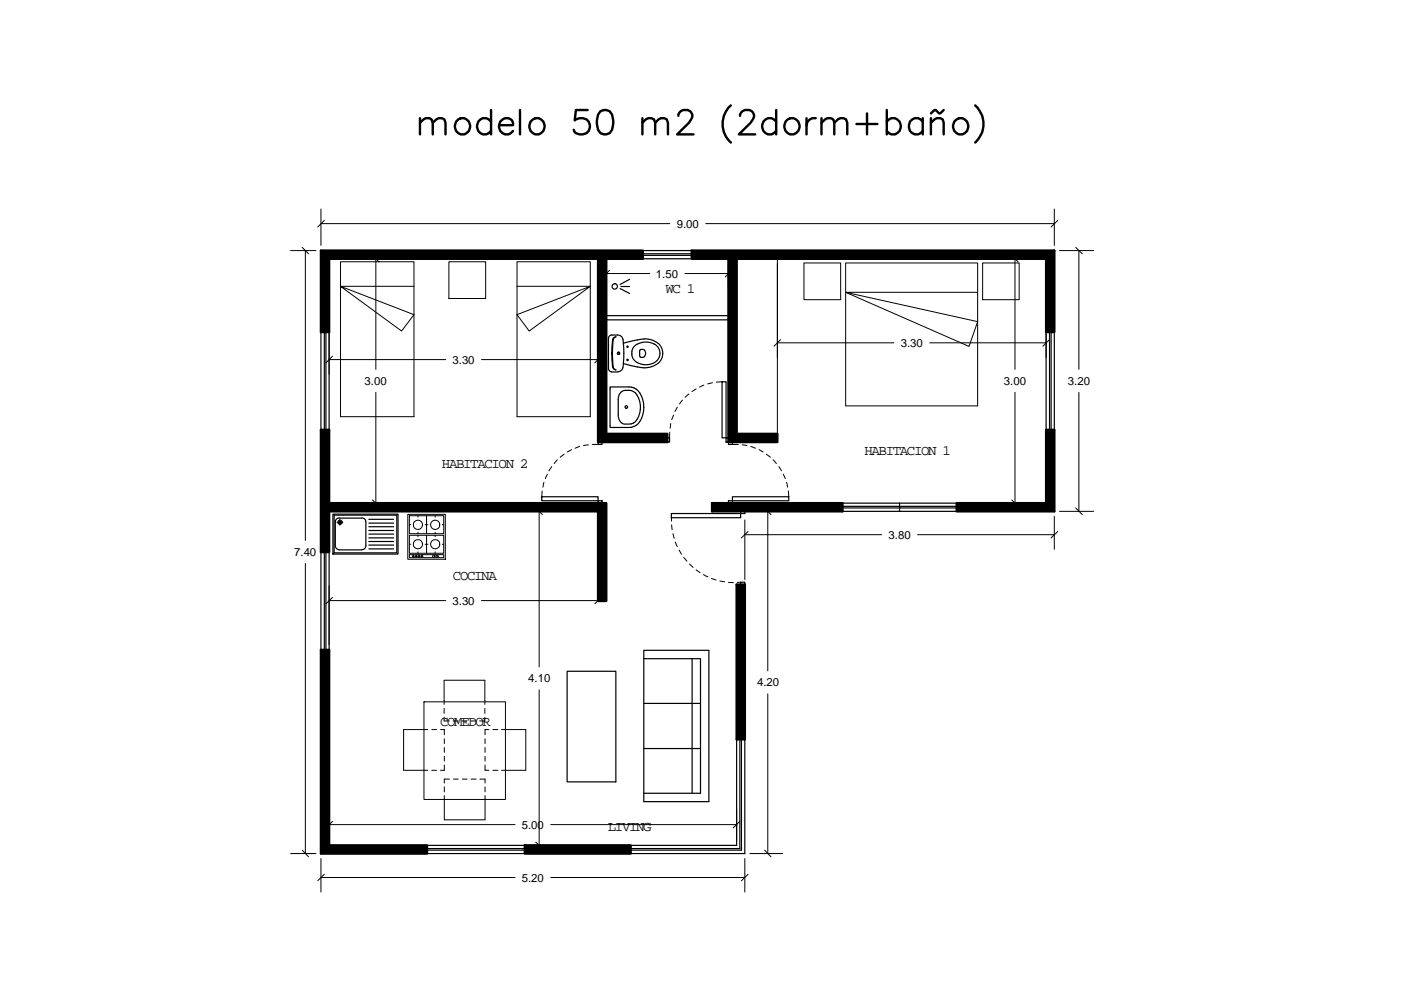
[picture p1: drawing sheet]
<svg xmlns="http://www.w3.org/2000/svg" width="297mm" height="210mm" viewBox="0 0 297 210" stroke-linecap="round" stroke-linejoin="round" font-family="sans-serif">
<!-- layer: 0.05 -->
<g fill="#000" stroke="#000" stroke-width=".21">
<path d="M68 53.1v1.8h68.3zM68 53.1h68.3v1.8z"/>
<path d="M146.7 53.1v1.8h76.8zM146.7 53.1h76.8v1.8z"/>
<path d="M68 54.9v15.5h1.8zM68 54.9h1.8v15.5z"/>
<path d="M221.8 54.9v15.5h1.7zM221.8 54.9h1.7v15.5z"/>
<path d="M126.8 54.9v37.1h1.7zM126.8 54.9h1.7v37.1z"/>
<path d="M126.8 92v.8h14.7zM126.8 92h14.7v.8z"/>
<path d="M126.8 92.8v.9h14.7zM126.8 92.8h14.7v.9z"/>
<path d="M154.4 54.9v37.1h1.8zM154.4 54.9h1.8v37.1z"/>
<path d="M154.4 92v1.7h10.4zM154.4 92h10.4v1.7z"/>
<path d="M68 91.1v15.6h1.8zM68 91.1h1.8v15.6z"/>
<path d="M68 106.7v1.7h60.5zM68 106.7h60.5v1.7z"/>
<path d="M68 108.4v8.7h1.8zM68 108.4h1.8v8.7z"/>
<path d="M151 106.7v1.7h27.6zM151 106.7h27.6v1.7z"/>
<path d="M202.8 106.7v1.7h20.7zM202.8 106.7h20.7v1.7z"/>
<path d="M221.8 91.1v15.6h1.7zM221.8 91.1h1.7v15.6z"/>
<path d="M126.8 108.4v19h1.7zM126.8 108.4h1.7v19z"/>
<path d="M156.2 124v32.8h1.7zM156.2 124h1.7v32.8z"/>
<path d="M68 137.8v41.4h1.8zM68 137.8h1.8v41.4z"/>
<path d="M68 179.2v1.8h22.5zM68 179.2h22.5v1.8z"/>
<path d="M111.3 179.2v1.8h22.4zM111.3 179.2h22.4v1.8z"/>
</g>
<!-- layer: 0.5 -->
<g fill="none" stroke="#000" stroke-width=".51">
<path d="M89 26l1.3-.9h.7l.5 .2 .3 .7v2.5M89 25.1v3.4M91.8 26l1.2-.9h.7l.5 .2 .3 .7v2.5M104.1 25.8a1.71 1.71 0 0 0-2.9 .4 1.71 1.71 0 0 0 1.9 2.3l1-.7M104.1 23.3v5.2M105.8 26.5h3a1.42 1.42 0 0 0-1.1-1.5 1.42 1.42 0 0 0-1.6 .8 1.68 1.68 0 0 0 .3 2.3 1.68 1.68 0 0 0 2.4-.3M110.3 23.3v5.2M124.6 23.3h-2.5l-.3 2.2a1.85 1.85 0 0 1 2.8 0 1.85 1.85 0 0 1-.3 2.7 2.22 2.22 0 0 1-2.5-.2l-.2-.5M127.3 23.6a1.67 1.67 0 0 1 2.5 .7 4.1 4.1 0 0 1-.5 3.9 1.67 1.67 0 0 1-2.5-.7 4.1 4.1 0 0 1 .5-3.9zM136.2 26l.7-.7 .5-.2h.7l.6 .2 .2 .7v2.5M136.2 25.1v3.4M138.9 26l.7-.7 .5-.2h.8l.5 .2 .2 .7v2.5"/>
<path d="M143.8 24.6a1.33 1.33 0 0 1 1-1.3h1a1.29 1.29 0 0 1 .7 2l-.4 .7-2.5 2.5h3.4M155 22.4a5.3 5.3 0 0 0 0 7.8M156.9 24.6a1.33 1.33 0 0 1 1-1.3h1a1.29 1.29 0 0 1 .7 2l-.5 .7-2.5 2.5h3.5M164.6 25.8a1.71 1.71 0 0 0-3 .4 1.71 1.71 0 0 0 2 2.3l1-.7M164.6 23.3v5.2M171 25.1v3.4M172.9 25.1a1.65 1.65 0 0 0-1.9 1.4M174.2 26l1.2-.9h.8l.5 .2 .2 .7v2.5M174.2 25.1v3.4M176.9 26l.7-.7 .6-.2h.7l.5 .2 .2 .7v2.5M181.6 26.3h4.4M183.8 24v4.5"/>
<path d="M188 25.8a1.71 1.71 0 0 1 3 .4 1.71 1.71 0 0 1-2 2.3l-1-.7M188 23.3v5.2M195.6 25.8a1.68 1.68 0 0 0-2.3-.4 1.68 1.68 0 0 0-.4 2.4 1.59 1.59 0 0 0 2.7 0M195.6 25.1v3.4M197.4 26l1.2-.9h.8l.5 .2 .2 .7v2.5M197.4 25.1v3.4M200.1 23.3l-.7 .7h-.3l-.7-.7h-.3l-.7 .7M206.8 22.4a5.3 5.3 0 0 1 0 7.8M68 53.1h68.3v1.8h-7.8v37.1h13v1.7h-14.7v-38.8h-57v15.5h-1.8zM146.7 53.1h76.8v17.3h-1.7v-15.5h-65.6v37.1h8.6v1.7h-10.4v-38.8h-7.7zM68 91.1h1.8v15.6h58.7v20.7h-1.7v-19h-57v8.7h-1.8zM151 106.7h27.6v1.7h-27.6z"/>
<path d="M202.8 106.7h19v-15.6h1.7v17.3h-20.7zM68 137.8h1.8v41.4h20.7v1.8h-22.5zM156.2 124h1.7v32.8h-1.7zM111.3 179.2h22.4v1.8h-22.4z"/>
<circle cx="98.1" cy="26.7" r="1.71"/>
<circle cx="113.8" cy="26.7" r="1.71"/>
<circle cx="167.9" cy="26.7" r="1.71"/>
<circle cx="203.7" cy="26.7" r="1.71"/>
</g>
<!-- layer: 11_VENTANAS -->
<g fill="none" stroke="#000" stroke-width=".25">
<path d="M136.3 53.1h10.4M136.3 54.9h10.4M136.3 53.8h10.4M136.3 54.1h10.4M68 70.4v20.7M68.8 70.4v20.7M69.1 70.4v20.7M69.8 70.4v20.7M221.8 70.4v20.7M222.5 70.4v20.7M222.9 70.4v20.7M223.5 70.4v20.7"/>
<path d="M68 117.1v20.7M68.8 117.1v20.7M69.1 117.1v20.7M69.8 117.1v20.7M178.6 106.7h24.2M178.6 108.4h24.2M178.6 107.4h24.2M178.6 107.7h24.2M190.7 106.7v1.7M156.2 156.8v22.4h-22.5M156.9 156.8v23.1h-23.2M157.2 156.8v23.5h-23.5"/>
<path d="M157.9 156.8v24.2h-24.2M90.5 179.2h20.8M90.5 179.9h20.8M90.5 181h20.8M90.5 180.3h20.8"/>
</g>
<!-- layer: puertas -->
<path d="M126.8 93.7h.8v.5h-.8zM141.5 92.8h.5v.9h-.5zM153.1 80.9h.8v11.9h-.8zM153.9 92.8h.5v.9h-.5zM154.4 93.7h.9v.5h-.9zM114.9 105.3h11.9v.9h-11.9zM126.8 106.2h.8v.5h-.8zM142.3 108.9h14.7v.9h-14.7zM154.4 106.2h.9v.5h-.9zM155.3 105.3h11.9v.9h-11.9zM157 108.4h.9v.5h-.9zM157 123.4h.9v.6h-.9z" fill="none" stroke="#000" stroke-width=".25"/>
<!-- layer: proyecciones -->
<g fill="none" stroke="#000" stroke-width=".21">
<path d="M72.2 55.5h15.6v32.8h-15.6zM95.2 55.5h7.8v7.8h-7.8zM109.6 55.5h15.6v32.8h-15.6zM170.4 55.8h7.8v7.7h-7.8zM179.3 55.8h28v30.3h-28zM208.3 55.8h7.8v7.7h-7.8zM72.2 60.7l15.6 6-2.7 3.5zM72.2 60.7h15.6M109.6 66.7l15.6-6-13 9.5zM109.6 60.7h15.6M179.3 62l26.2 11.4 1.8-5.2-28-6.2h28M117 98.9l-.6 .9"/>
<path d="M118.2 97.5l-.7 .8M119.6 96.3l-.8 .6M121.2 95.3l-.9 .5M122.9 94.7l-1 .3M124.8 94.3l-1.1 .2M125.6 94.2h1.2M142 91.7v1.1M142.2 89.8l-.1 1M142.8 88l-.4 1M143.6 86.3l-.5 .9M144.7 84.8l-.6 .8M146.1 83.5l-.8 .7"/>
<path d="M147.6 82.5l-.9 .5M149.2 81.7l-.9 .4M151.1 81.2l-1.1 .2M153.1 80.9l-1.2 .1M155.3 94.2h1.2M157.4 94.3l1 .2M159.2 94.7l1 .3M160.9 95.3l.9 .5M162.5 96.3l.8 .6M163.9 97.5l.7 .8M165.2 98.9l.5 .9M71.4 110.7h1.3"/>
<path d="M72.1 110.2v1.2M86.5 109.1h7.9v9.5h-7.9zM86.8 109.3h7.3v3.9h-7.3zM86.8 113.5h7.3v3.8h-7.3zM86.8 117.6h7.3v.6h-7.3zM86.8 115.4h.3M86.8 111.3h.3M88.6 109.3v.3M88.6 112.9v.3M88.6 113.5v.3M88.6 117v.3M88.7 117.8l.3 .1-.3 .2z"/>
<path d="M90.1 115.4h.6M90.1 111.3h.6M90.4 109.3v3.9M90.4 113.5v3.8M92.3 109.3v.3M92.3 112.9v.3M92.3 113.5v.3M92.3 117v.3M92.5 117.8h.4v.3h-.4zM93.8 115.4h.3M93.8 111.3h.3M114.9 104.1v1.2"/>
<path d="M115.3 102.3l-.2 1M116 100.5l-.4 1M142.3 109.8l.1 .7M142.4 111.3l.1 1M142.7 113.2l.2 .9M143.2 114.9l.4 1M144 116.6l.5 .9M145 118.2l.6 .8M146.2 119.6l.8 .7M166.1 100.5l.4 1M166.8 102.3l.2 1M167.1 104.1l.1 1.2"/>
<path d="M147.6 120.8l.8 .6M149.2 121.8l.9 .5M150.8 122.6l1 .4M152.6 123.2l1 .2M154.4 123.5h1.1M157 123.4l-.7 .1M89.9 148.8h17.3v20.7h-17.3zM90.7 154.7h-5.1v8.6h5.1M91.5 154.7h1.1M93.4 154.7h.8v1.1M94.2 149.4v-5.2h8.6v5.2M94.2 150.2v1.1"/>
<path d="M94.2 152.1v.8h1.1M94.2 156.6v1M94.2 158.5v1M96.1 152.9h1M97.9 152.9h1.1M99.8 152.9h1.1M102.8 150.2v1.1M102.8 152.1v.8h-1.1M102.8 156.6v1M102.8 158.5v1M103.6 154.7h-.8v1.1M104.5 154.7h1.1"/>
<path d="M106.4 154.7h5.1v8.6h-5.1M91.5 163.3h1.1M94.2 160.4v1M94.2 162.2v1.1h-.8M94.2 166.8v1.1M94.2 168.7v5.1h8.6v-5.1M95.3 165.2h-1.1v.8M96.2 165.2h1M98 165.2h1M99.9 165.2h1M101.7 165.2h1.1v.8M102.8 160.4v1"/>
<path d="M102.8 162.2v1.1h.8M102.8 166.8v1.1M104.5 163.3h1.1"/>
<circle cx="72.1" cy="110.8" r=".29"/>
<circle cx="87.6" cy="117.9" r=".17"/>
<circle cx="88.2" cy="117.9" r=".17"/>
<circle cx="88.6" cy="115.4" r=".99"/>
<circle cx="88.6" cy="111.3" r=".99"/>
<circle cx="89.5" cy="117.9" r=".17"/>
<circle cx="92" cy="117.9" r=".25"/>
<circle cx="92.3" cy="111.3" r=".98"/>
<circle cx="92.3" cy="115.4" r=".98"/>
</g>
<!-- layer: 0.05 -->
<path d="M164.8 54.9v37.1" fill="none" stroke="#000" stroke-width=".21"/>
<!-- layer: MUEBLES -->
<g fill="none" stroke="#000" stroke-width=".25">
<path d="M133.5 59.2l-2 1.1M129 71.8v6.3a.7 .7 0 0 0 .7 .7M129 71.7a.7 .7 0 0 1 .7-.7h1.3a1.12 1.12 0 0 1 1.1 1M129.7 74.8v.3M129.7 78.9h1.3M129.9 72l-.2 2.9 .2 2.9M129.9 77.8a.7 .7 0 0 0 .7 .6M130.6 71.4a.7 .7 0 0 0-.7 .6M130.6 71.4a.91 .91 0 0 0-.6 1.1l-.1 4.3a1.43 1.43 0 0 0 .7 1.6M131.5 61.2l2 1M131.6 60.7h1.9M132.1 72l.2 2.5-.1 2.6"/>
<path d="M132.2 77.1l-.1 .5a1.19 1.19 0 0 1-1.1 1.2M132.2 77.1l2.9 .7M134 74.6a2.84 2.84 0 0 1 3.3-2.1 2.41 2.41 0 0 1 2.4 3.3 3.2 3.2 0 0 1-3.5 1.5M134 75.3l.2 .7 .8 .8M134 74.6v.7M135.1 76.9l1.1 .4M135.1 72.1l-2.9 .7M136.2 74.1l-.5 .1-.1 .7 .1 .8 .5 .1M136.3 74.1l.4 .2M136.5 71.8l1.7 .3 1.4 .7M136.6 71.9l-1.5 .2M136.7 74.3l.2 .6-.2 .6"/>
<path d="M136.7 75.6l-.4 .2M139.6 77a5 5 0 0 1-4.5 .8M139.6 72.8a2.82 2.82 0 0 1 0 4.2M70.6 109h13.8v8.5h-13.8zM70.8 109.2h13.3v8h-13.3zM71.1 115.7a.83 .83 0 0 0 .8 .8M71.1 110.7v5M71.9 116.6h4.8M71.9 109.9h4.8M71.9 109.8a.83 .83 0 0 0-.8 .8M76.7 109.8a.83 .83 0 0 1 .9 .8M77.6 115.7a.83 .83 0 0 1-.9 .8"/>
<path d="M77.6 110.7v5M78.2 112.5h5.3M78.2 111.7h5.3M78.2 110.9h5.3M78.2 110.1h5.3M78.2 113.2h5.3M78.2 114h5.3M78.2 114.8h5.3M78.2 115.6h5.3M78.2 116.4h5.3M136.5 139.7h12v28.5h-12M136.5 137.9h13.8v32.1h-13.8z"/>
<path d="M146.7 139.7v28.5M120.2 142.3h10.4v23.5h-10.4zM136.5 149.1h12M136.5 158.7h12"/>
<circle cx="130.3" cy="60.7" r=".57"/>
<circle cx="131.1" cy="74.9" r=".23"/>
<circle cx="133" cy="73.5" r=".15"/>
<circle cx="133" cy="76.3" r=".15"/>
<circle cx="72.1" cy="110.7" r=".44"/>
</g>
<!-- layer: A_DOM_ARTEF_SANIT -->
<g fill="none" stroke="#000" stroke-width=".25">
<path d="M129.3 82h4.1a3 3 0 0 1 2.9 2.8 5.3 5.3 0 0 1-1.4 5.4l-1 .4h-4.6zM131.6 83.2a2.57 2.57 0 0 1 4.1 2 4.4 4.4 0 0 1-1.4 4.5l-.9 .2a1.77 1.77 0 0 1-2.3-1.9v-3.6l.1-.7z"/>
<circle cx="132.8" cy="86.3" r=".28"/>
</g>
<!-- layer: MOBILIARIO -->
<path d="M128.5 67.8h25.9M128.5 66.9h25.9" fill="none" stroke="#000" stroke-width=".25"/>
<!-- layer: COTAS -->
<g fill="none" stroke="#000" stroke-width=".21">
<path d="M61.6 53.1h5.4M64.7 53.1v61.5M68 44.3v7.7M68 47.4h74M69.8 55.9v23.4M70.9 54.9h11.9M79.7 54.9v23.4M126.8 55.9v23.4M128.5 55.9v5.2M128.5 58h9.3M145.2 58h9.2M149.6 47.4h73.9"/>
<path d="M154.4 55.9v5.2M164.8 55.9v19.9M212.1 54.9h8.6M215.2 54.9v23.4M221.8 55.9v19.9M223.5 44.3v7.7M224.6 53.1h7.3M228.7 53.1v25.2M69.8 76.2h24.7M102.1 76.2h24.7M164.8 72.7h24.7M197.1 72.7h24.7"/>
<path d="M79.7 83.2v23.5M215.2 83.2v23.5M228.7 83.2v25.2M64.7 119.5v61.5M70.9 106.7h11.9M111.2 108.4h14.5M114.3 108.4v33M157.9 110.2v12.7M157.9 113.4h29M159 108.4h6.9M162.8 108.4v33.8M194.5 113.4h29"/>
<path d="M212.1 106.7h8.6M223.5 109.5v7M224.6 108.4h7.3M69.8 124.2v12.5M69.8 127.3h24.7M102.1 127.3h24.7M126.8 124.2v2.1M114.3 146.3v32.9M162.8 147.1v33.9M69.8 171.7v6.4M69.8 174.8h39.4M111.2 179.2h21.4"/>
<path d="M116.8 174.8h39.4M156.2 171.7v6.4M61.6 181h5.4M68 182v7.1M68 186.1h41.2M116.8 186.1h41.1M157.9 182v7.1M159 181h6.9"/>
</g>
<!-- layer: 0 -->
<g fill="none" stroke="#000" stroke-width=".21">
<path d="M64.1 52.5l1.3 1.3M68.8 46.7l-1.4 1.4M79 54.1l1.4 1.4M129.2 57.3l-1.4 1.4M155.1 57.3l-1.3 1.4M214.5 54.1l1.4 1.4M224.3 46.7l-1.4 1.4M228.1 52.5l1.4 1.3M70.5 75.5l-1.4 1.4M127.5 75.5l-1.4 1.4M165.5 72l-1.4 1.4M222.5 72l-1.4 1.4"/>
<path d="M79 106l1.4 1.4M113.6 107.7l1.4 1.4M158.6 112.7l-1.4 1.3M162.1 107.7l1.4 1.4M214.5 106l1.4 1.4M224.3 112.7l-1.4 1.3M228.1 107.7l1.4 1.4M70.5 126.7l-1.4 1.3M127.5 126.7l-1.4 1.3M70.5 174.2l-1.4 1.3M113.6 178.6l1.4 1.3M156.9 174.2l-1.4 1.3"/>
<path d="M64.1 180.3l1.3 1.4M68.8 185.4l-1.4 1.3M158.6 185.4l-1.4 1.3M162.1 180.3l1.4 1.4"/>
</g>
<g font-size="3">
<text x="141.1" y="62.1">WC 1</text>
<text x="93.7" y="99.1">HABITACION 2</text>
<text x="183.3" y="96.6">HABITACION 1</text>
<text x="96" y="122.9">COCINA</text>
<text x="93.3" y="153.9">COMEDOR</text>
<text x="128.9" y="176.1">LIVING</text>
</g>
<g font-size="2.4">
<text x="143.5" y="48.3">9.00</text>
<text x="139.1" y="58.8">1.50</text>
<text x="95.9" y="77.1">3.30</text>
<text x="191" y="73.5">3.30</text>
<text x="77.3" y="81.6">3.00</text>
<text x="212.9" y="81.6">3.00</text>
<text x="226.4" y="81.6">3.20</text>
<text x="62.4" y="117.9">7.40</text>
<text x="188.4" y="114.2">3.80</text>
<text x="95.9" y="128.2">3.30</text>
<text x="112" y="144.7">4.10</text>
<text x="160.5" y="145.5">4.20</text>
<text x="110.6" y="175.7">5.00</text>
<text x="110.6" y="186.9">5.20</text>
</g>
</svg>
